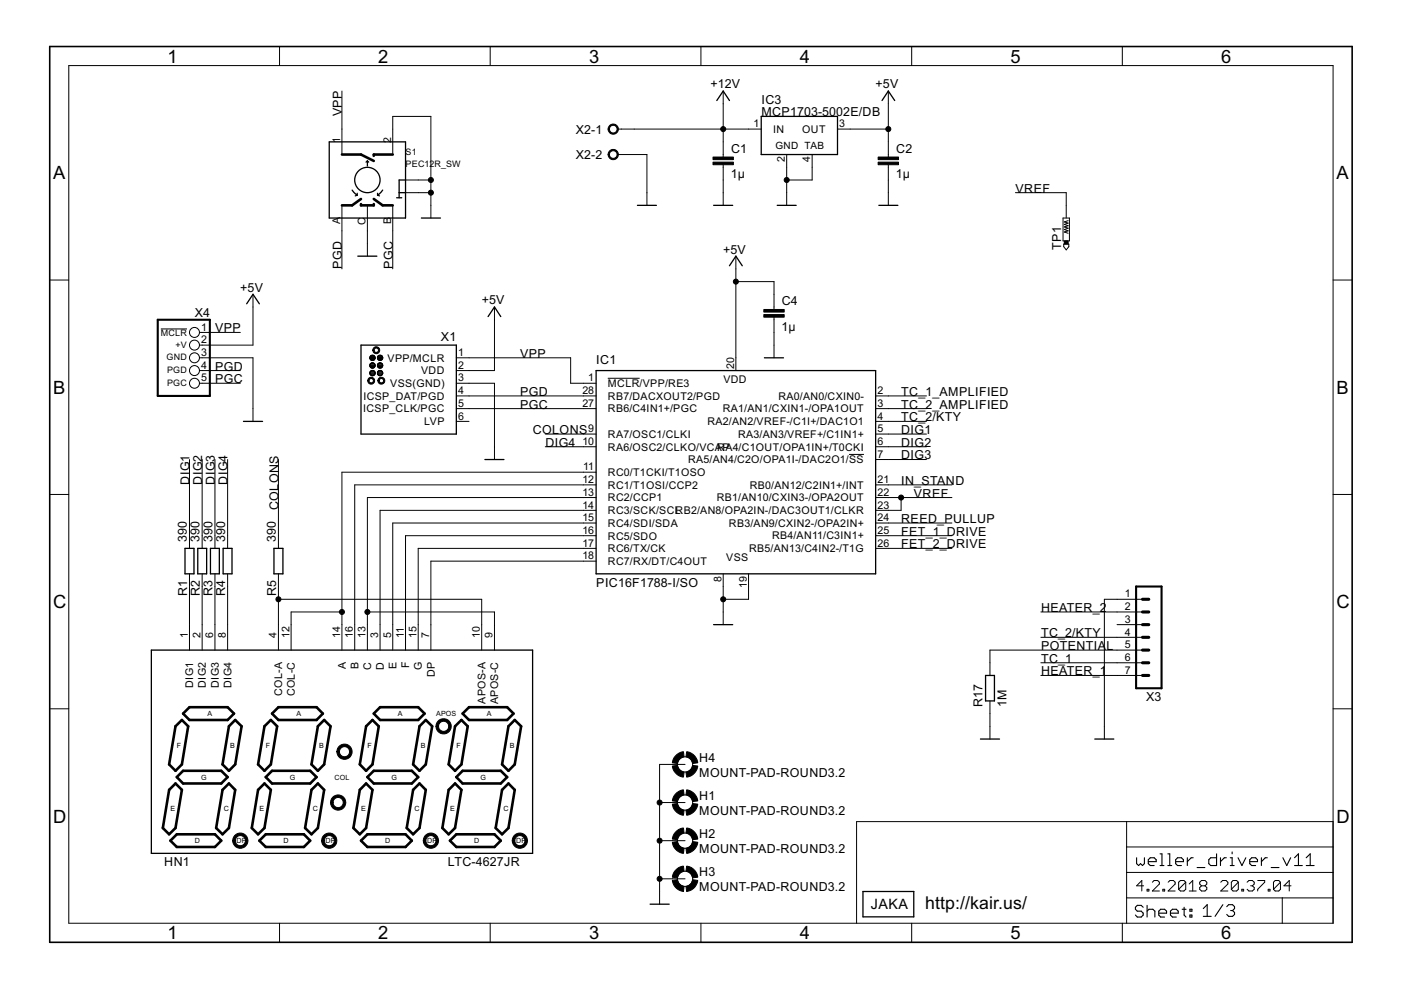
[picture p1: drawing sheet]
<svg xmlns="http://www.w3.org/2000/svg" width="297mm" height="210mm" viewBox="0 0 297 210" stroke-linecap="round" stroke-linejoin="round" font-family="sans-serif">
<g fill="#000" stroke="#000" stroke-width=".21">
<path d="M14.6 13.9v181.8zM59.3 9.9v4zM103.9 9.9v4zM148.6 9.9v4zM193.3 9.9v4zM238 9.9v4zM14.6 13.9h268zM72.5 27.4v5.4zM72.5 19.3v8.1zM83.3 27.4v5.4zM83.3 24.7v2.7zM83.3 24.7h8.1z"/>
<path d="M86 38.2h2.7zM88.7 38.2h2.7zM91.4 24.7v13.5zM131 27.4h.8zM131 32.8h.8zM131.8 27.4h2.7zM131.8 32.8h2.7zM134.5 27.4h18.8zM134.5 32.8h2.7zM153.3 32.8v.5zM153.3 34.9v.6zM153.3 30.1v2.7z"/>
<path d="M153.3 35.5v2.7zM153.3 19.3v2.7zM153.3 38.2v2.7zM153.3 27.4h5.4zM153.3 27.4v2.7zM153.3 22v5.4zM158.7 27.4h2.7zM166.8 32.8v2.7zM166.8 35.5v2.7zM166.8 38.2v2.7zM166.8 38.2h5.4zM172.2 32.8v2.7z"/>
<path d="M172.2 35.5v2.7zM177.6 27.4h2.7zM180.3 27.4h8zM188.3 32.8v.5zM188.3 34.9v.6zM188.3 30.1v2.7zM188.3 35.5v2.7zM188.3 19.3v2.7zM188.3 38.2v2.7zM188.3 27.4v2.7zM188.3 22v5.4zM10.5 59.4h4.1z"/>
<path d="M72.5 43.5v5.4zM72.5 48.9v8.1zM77.9 43.5v5.4zM77.9 51.6v2.7zM77.9 48.9v2.7zM83.3 43.5v5.4zM83.3 48.9v8.1zM86 40.9h2.7zM91.4 43.5v2.7zM91.4 40.9v2.6zM88.7 40.9h2.7zM91.4 38.2v2.7z"/>
<path d="M137.2 40.9v2.6zM137.2 32.8v8.1zM153.3 40.9v2.6zM156 54.3v2.7zM156 57v2.7zM156 59.7v16.2zM156 59.7h8.1zM166.8 40.9v2.6zM188.3 40.9v2.6zM225.4 46.2v4.9zM225.5 51.8v.5zM225.5 52.3l.6 .7z"/>
<path d="M225.7 49.2l.8-.3zM225.7 48.7l.8-.3zM225.7 48.1l.8-.2zM225.7 47.6l.8-.3zM225.7 47.1l.8-.3zM226.1 43.5v2.7zM226.6 52.3l-.5 .7zM226.1 40.9v2.6zM215.3 40.9h10.8zM225.7 49.2l.8 .3zM225.7 48.7l.8 .2zM225.7 48.1l.8 .3z"/>
<path d="M225.7 47.6l.8 .3zM225.7 47.1l.8 .2zM225.5 51.8h1.1zM226.6 51.8v.5zM225.4 51.1h1.3zM226.7 46.2v4.9zM225.4 46.2h1.3zM282.6 59.4h4.1zM34.1 69.7h5.5zM42.3 73.2h.6zM42.3 70.5h.6zM42.3 75.9h.6z"/>
<path d="M42.3 78.6h.6zM42.9 78.6h8zM42.9 70.5h8zM42.9 75.9h10.7zM42.9 73.2h10.7zM53.6 62.4v2.7zM53.6 75.9v10.7zM53.6 65.1v8.1zM96.8 75.9h2.6zM96.8 78.6h2.6zM99.4 78.6h5.4zM104.8 65.1v2.7z"/>
<path d="M104.8 67.8v10.8zM99.4 75.9h21.6zM156 75.9v2.7zM164.1 65.1v.5zM164.1 67.2v.6zM164.1 62.4v2.7zM164.1 67.8v2.7zM164.1 73.2v2.7zM164.1 70.5v2.7zM164.1 59.7v2.7zM42.3 81.3h.6zM42.9 81.3h8z"/>
<path d="M53.6 86.6v2.7zM96.8 81.3h2.6zM96.8 83.9h2.6zM96.8 86.6h2.6zM96.8 89.3h2.6zM99.4 83.9h24.3zM99.4 86.6h24.3zM99.4 81.3h5.4zM104.8 94.7v2.7zM104.8 81.3v13.4zM121 75.9v5.4zM123.7 86.6h2.7z"/>
<path d="M123.7 83.9h2.7zM123.7 81.3h2.7zM123.7 92h2.7zM123.7 94.7h2.7zM115.6 94.7h8.1zM115.6 92h8.1zM121 81.3h2.7zM128.9 80.2h6.7zM180 96.4h3.2zM185.7 83.9h2.6zM185.7 86.6h2.6zM185.7 89.3h2.6z"/>
<path d="M185.7 92h2.6zM185.7 94.7h2.6zM185.7 97.4h2.6zM188.3 92h8.1zM188.3 94.7h8.1zM188.3 97.4h8.1zM188.3 89.3h8.1zM188.3 86.6h8.1zM188.3 83.9h8.1zM10.5 104.8h4.1zM40.2 113.6v2.7zM40.2 97.4v16.2z"/>
<path d="M42.9 113.6v2.7zM42.9 97.4v16.2zM45.6 113.6v2.7zM45.6 97.4v16.2zM48.3 113.6v2.7zM48.3 97.4v16.2zM59 113.6v2.7zM59 97.4v16.2zM72.5 100.1h51.2zM75.2 102.8h48.5zM77.9 105.5h45.8zM80.6 108.2h43.1z"/>
<path d="M83.3 110.9h40.4zM86 113.6h37.7zM88.7 116.3h35zM91.4 119h32.3zM123.7 119h2.7zM123.7 100.1h2.7zM123.7 102.8h2.7zM123.7 105.5h2.7zM123.7 108.2h2.7zM123.7 110.9h2.7zM123.7 113.6h2.7zM123.7 116.3h2.7z"/>
<path d="M185.7 102.8h2.6zM185.7 105.5h2.6zM185.7 108.2h2.6zM185.7 110.9h2.6zM185.7 113.6h2.6zM185.7 116.3h2.6zM188.3 105.5h2.8zM188.3 110.9h13.5zM188.3 113.6h13.5zM188.3 116.3h13.5zM188.3 102.8h13.5zM191.1 105.5v2.7z"/>
<path d="M188.3 108.2h2.8zM191.1 105.5h10.7zM282.6 104.8h4.1zM40.2 132.4v5.4zM40.2 121.7v2.7zM40.2 124.4v8zM42.9 132.4v5.4zM42.9 121.7v2.7zM42.9 124.4v8zM45.6 132.4v5.4zM45.6 121.7v2.7zM45.6 124.4v8z"/>
<path d="M48.3 132.4v5.4zM48.3 121.7v2.7zM48.3 124.4v8zM59 132.4v5.4zM59 121.7v2.7zM59 124.4v2.7zM59 127.1v5.3zM59 127.1h43.1zM61.7 132.4v5.4zM61.7 129.8v2.6zM61.7 129.8h10.8zM72.5 132.4v5.4z"/>
<path d="M72.5 129.8v2.6zM72.5 100.1v29.7zM75.2 132.4v5.4zM75.2 102.8v29.6zM77.9 132.4v5.4zM77.9 129.8v2.6zM77.9 129.8h26.9zM77.9 105.5v24.3zM80.6 132.4v5.4zM80.6 108.2v24.2zM83.3 132.4v5.4zM83.3 110.9v21.5z"/>
<path d="M86 132.4v5.4zM86 113.6v18.8zM88.7 132.4v5.4zM88.7 116.3v16.1zM91.4 132.4v5.4zM91.4 119v13.4zM102.1 132.4v5.4zM102.1 127.1v5.3zM104.8 132.4v5.4zM104.8 129.8v2.6zM153.3 121.7v2.7zM153.3 129.8v2.6z"/>
<path d="M153.3 127.1h5.4zM153.3 124.4v2.7zM153.3 127.1v2.7zM158.7 121.7v2.7zM158.7 124.4v2.7zM234.1 127.1v26.9zM236.8 127.1h5.4zM236.8 129.8h5.4zM236.8 132.4h5.4zM236.8 135.1h5.4zM236.8 137.8h5.4zM234.1 127.1h2.7z"/>
<path d="M220.7 135.1h16.1zM220.7 129.8h16.1zM209.9 137.8h26.9zM10.5 150.3h4.1zM209.9 148.6v2.7zM209.9 140.5v2.7zM209.9 154v2.7zM209.9 151.3v2.7zM209.9 137.8v2.7zM234.1 154v2.7zM236.8 140.5h5.4zM236.8 143.2h5.4z"/>
<path d="M220.7 140.5h16.1zM220.7 143.2h16.1zM282.6 150.3h4.1zM139.8 178.2v8.1zM139.8 170.2v8zM139.8 162.1v8.1zM142.6 170.2h2.6zM142.6 178.2h2.6zM142.6 162.1h2.6zM139.8 178.2h2.8zM139.8 170.2h2.8zM139.8 162.1h2.8z"/>
<path d="M181.6 174.2h57.3zM238.9 174.2h43.7zM238.9 179.6h43.7zM238.9 174.2v5.4zM282.6 174.2v5.4zM14.6 195.7h268zM59.3 195.7v4.1zM103.9 195.7v4.1zM139.8 189v2.7zM139.8 186.3v2.7zM142.6 186.3h2.6zM139.8 186.3h2.8z"/>
<path d="M148.6 195.7v4.1zM181.6 174.2v21.5zM193.3 195.7v4.1zM238 195.7v4.1zM238.9 190.4v5.3zM238.9 185v5.4zM238.9 185h43.7zM238.9 179.6v5.4zM241 187.8h1.5zM242.1 186.7v2.2zM242.1 186.7l-1.1 1.1zM243.2 188.6v.3z"/>
<path d="M243.2 188.6h.4zM243.6 188.6v.3zM243.2 188.9h.4zM244.3 188.9l1.5-1.5zM244.7 186.7l-.4 .3zM244.7 186.7h.7zM244.3 188.9h1.5zM245.8 187v.4zM245.4 186.7l.4 .3zM246.5 188.6v.3zM246.5 188.6h.4zM246.9 188.6v.3z"/>
<path d="M246.5 188.9h.4zM249.2 187.4l-1.5 1.5zM247.7 187l.4-.3zM248.1 186.7h.7zM247.7 188.9h1.5zM249.2 187v.4zM248.8 186.7l.4 .3zM249.9 187v1.6zM249.9 187l.4-.3zM249.9 188.6l1.5-1.6zM250.3 186.7h.7zM249.9 188.6l.4 .3z"/>
<path d="M251 186.7l.4 .3zM250.3 188.9h.7zM251.4 187v1.6zM251 188.9l.4-.3zM252.1 187.4l.8-.7zM252.1 188.9h1.5zM252.9 186.7v2.2zM254.4 187l.3-.3zM254.4 188.2v.4zM254.4 188.2l.3-.4zM254.4 187v.4zM254.7 186.7h.8z"/>
<path d="M254.4 188.6l.3 .3zM254.4 187.4l.3 .4zM254.7 187.8h.8zM255.5 186.7l.4 .3zM255.5 187.8l.4 .4zM254.7 188.9h.8zM255.9 187v.4zM255.9 187.4l-.4 .4zM255.9 188.2v.4zM255.5 188.9l.4-.3zM258.8 188.9l1.5-1.5zM258.8 187l.4-.3z"/>
<path d="M259.2 186.7h.7zM258.8 188.9h1.5zM260.3 187v.4zM259.9 186.7l.4 .3zM261.1 187v1.6zM261.1 187l.3-.3zM262.6 187l-1.5 1.6zM261.4 186.7h.8zM261.1 188.6l.3 .3zM262.2 186.7l.4 .3zM261.4 188.9h.8zM262.6 187v1.6z"/>
<path d="M262.6 188.6l-.4 .3zM263.3 188.6v.3zM263.3 188.6h.4zM263.7 188.6v.3zM263.3 188.9h.4zM264.4 187l.4-.3zM264.8 186.7h.7zM264.4 188.6l.4 .3zM265.5 186.7l.4 .3zM265.2 187.8h.3zM265.5 187.8l.4 .4zM264.8 188.9h.7z"/>
<path d="M265.9 187v.4zM265.9 187.4l-.4 .4zM265.9 188.2v.4zM265.5 188.9l.4-.3zM266.7 186.7h1.4zM266.7 188.6v.3zM268.1 186.7v.3zM268.1 187l-1.4 1.6zM268.9 188.6v.3zM268.9 188.6h.4zM269.3 188.6v.3zM268.9 188.9h.4z"/>
<path d="M270 187v1.6zM270 187l.4-.3zM271.5 187l-1.5 1.6zM270.4 186.7h.7zM270 188.6l.4 .3zM271.1 186.7l.4 .3zM270.4 188.9h.7zM271.5 187v1.6zM271.5 188.6l-.4 .3zM271.9 190.4v5.3zM271.9 190.4h10.7zM238.9 190.4h33z"/>
<path d="M272.2 187.8h1.5zM273.3 186.7v2.2zM272.2 187.8l1.1-1.1zM282.6 190.4v5.3zM282.6 185v5.4zM282.6 179.6v5.4zM282.6 13.9v181.8z"/>
<path d="M129.3 26.6a1.09 1.09 0 0 1 1.7 .3 1.09 1.09 0 0 1-.7 1.6 1.09 1.09 0 0 1-1.4-1.1h.3a.82 .82 0 0 1 1.1-.8 .82 .82 0 0 1 .3 1.3 .82 .82 0 0 1-1.4-.3v-.2h-.3z" fill-rule="evenodd"/>
<path d="M129.3 31.9a1.09 1.09 0 0 1 1.7 .4 1.09 1.09 0 0 1-.7 1.5 1.09 1.09 0 0 1-1.4-1h.3a.82 .82 0 0 1 1.1-.8 .82 .82 0 0 1 .3 1.3 .82 .82 0 0 1-1.4-.3v-.2h-.3z" fill-rule="evenodd"/>
<path d="M79.2 73.8a.74 .74 0 0 1 1.2 .1 .74 .74 0 0 1-.4 1.1 .74 .74 0 0 1-1-.7h.3a.47 .47 0 0 1 .7-.4 .47 .47 0 0 1 .1 .7 .47 .47 0 0 1-.8-.2v-.1h-.3z" fill-rule="evenodd"/>
<path d="M78.1 80.2a.74 .74 0 0 1 1.2 .1 .74 .74 0 0 1-.4 1.1 .74 .74 0 0 1-.9-.7h.2a.47 .47 0 0 1 .7-.4 .47 .47 0 0 1 .1 .8 .47 .47 0 0 1-.7-.2l-.1-.2h-.2z" fill-rule="evenodd"/>
<path d="M80.3 80.2a.74 .74 0 0 1 1.2 .1 .74 .74 0 0 1-.4 1.1 .74 .74 0 0 1-1-.7h.3a.47 .47 0 0 1 .7-.4 .47 .47 0 0 1 .1 .8 .47 .47 0 0 1-.8-.2v-.2h-.3z" fill-rule="evenodd"/>
<path d="M71.8 158.3a1.62 1.62 0 0 1 2.6 .2 1.62 1.62 0 0 1-.9 2.5 1.62 1.62 0 0 1-2.1-1.6h.6a1.08 1.08 0 0 1 1.5-.9 1.08 1.08 0 0 1 .2 1.8 1.08 1.08 0 0 1-1.7-.7v-.2h-.6z" fill-rule="evenodd"/>
<path d="M92.8 152.9a1.62 1.62 0 0 1 2.6 .2 1.62 1.62 0 0 1-.9 2.5 1.62 1.62 0 0 1-2.1-1.6h.6a1.08 1.08 0 0 1 1.6-.9 1.08 1.08 0 0 1 .1 1.8 1.08 1.08 0 0 1-1.7-.6v-.3h-.6z" fill-rule="evenodd"/>
<path d="M49.7 177.2a1.61 1.61 0 0 1 2.6 .2 1.61 1.61 0 0 1-.9 2.4 1.61 1.61 0 0 1-2.1-1.6h.6a1.08 1.08 0 0 1 1.5-1 1.08 1.08 0 0 1 .3 1.8 1.08 1.08 0 0 1-1.8-.5v-.3h-.6z" fill-rule="evenodd"/>
<path d="M68.6 177.2a1.61 1.61 0 0 1 2.6 .2 1.61 1.61 0 0 1-.9 2.4 1.61 1.61 0 0 1-2.1-1.6h.5a1.08 1.08 0 0 1 1.5-1 1.08 1.08 0 0 1 .3 1.8 1.08 1.08 0 0 1-1.7-.5l-.1-.3h-.5l.2-.7z" fill-rule="evenodd"/>
<path d="M70.5 169.1a1.61 1.61 0 0 1 2.6 .2 1.61 1.61 0 0 1-.9 2.4 1.61 1.61 0 0 1-2.1-1.5h.5a1.08 1.08 0 0 1 1.5-1.1 1.08 1.08 0 0 1 .3 1.8 1.08 1.08 0 0 1-1.7-.5l-.1-.2h-.5z" fill-rule="evenodd"/>
<path d="M90.1 177.2a1.61 1.61 0 0 1 2.6 .2 1.61 1.61 0 0 1-.9 2.4 1.61 1.61 0 0 1-2.1-1.6h.6a1.08 1.08 0 0 1 1.5-1 1.08 1.08 0 0 1 .3 1.8 1.08 1.08 0 0 1-1.8-.5v-.3h-.6z" fill-rule="evenodd"/>
<path d="M109 177.2a1.61 1.61 0 0 1 2.6 .2 1.61 1.61 0 0 1-.9 2.4 1.61 1.61 0 0 1-2.1-1.6h.5a1.08 1.08 0 0 1 1.5-1 1.08 1.08 0 0 1 .3 1.8 1.08 1.08 0 0 1-1.7-.5l-.1-.3h-.5z" fill-rule="evenodd"/>
<path d="M142.6 170.5l1-.1 .1 .3a1.61 1.61 0 0 0 1.3 1.1l-.1 1a2.68 2.68 0 0 1-2.3-2.3z" fill-rule="evenodd"/>
<path d="M142.6 178.6l1-.2 .5 1 .9 .5-.1 1a2.68 2.68 0 0 1-2.3-2.3z" fill-rule="evenodd"/>
<path d="M142.6 162.4l1-.1 .1 .3a1.61 1.61 0 0 0 1.3 1.1l-.1 1.1a2.68 2.68 0 0 1-2.3-2.4z" fill-rule="evenodd"/>
<path d="M143.2 168.4l.6-.6 1.1-.3 .1 1-.3 .1a1.61 1.61 0 0 0-1.1 1.3l-1-.1 .1-.6z" fill-rule="evenodd"/>
<path d="M143.2 176.5l.6-.6 1.1-.3 .1 1-.3 .1a1.61 1.61 0 0 0-1.1 1.3l-1-.1 .1-.7z" fill-rule="evenodd"/>
<path d="M143.2 160.3l.6-.6 1.1-.3 .1 1.1-.9 .4-.5 1-1-.2 .1-.6z" fill-rule="evenodd"/>
<path d="M145.4 171.8l1-.5 .5-.9 1 .1a2.68 2.68 0 0 1-2.3 2.3z" fill-rule="evenodd"/>
<path d="M145.4 179.9a1.63 1.63 0 0 0 1.5-1.5l1 .2a2.68 2.68 0 0 1-2.3 2.3z" fill-rule="evenodd"/>
<path d="M145.4 163.7l1-.5 .5-.9 1 .1a2.68 2.68 0 0 1-2.3 2.4z" fill-rule="evenodd"/>
<path d="M145.6 167.5a2.68 2.68 0 0 1 2.3 2.3l-1 .1-.5-.9-1-.5z" fill-rule="evenodd"/>
<path d="M145.6 175.6a2.68 2.68 0 0 1 2.3 2.3l-1 .1a1.63 1.63 0 0 0-1.5-1.4z" fill-rule="evenodd"/>
<path d="M145.6 159.4a2.68 2.68 0 0 1 2.3 2.3l-1 .2a1.63 1.63 0 0 0-1.5-1.4z" fill-rule="evenodd"/>
<path d="M142.6 186.7l1-.2 .5 1 .9 .4-.1 1.1a2.68 2.68 0 0 1-2.3-2.3z" fill-rule="evenodd"/>
<path d="M143.2 184.6l.6-.6 1.1-.4 .1 1.1-.3 .1a1.61 1.61 0 0 0-1.1 1.3l-1-.1 .1-.7z" fill-rule="evenodd"/>
<path d="M145.4 187.9a1.63 1.63 0 0 0 1.5-1.4l1 .2a2.68 2.68 0 0 1-2.3 2.3z" fill-rule="evenodd"/>
<path d="M145.6 183.6a2.68 2.68 0 0 1 2.3 2.4l-1 .1a1.63 1.63 0 0 0-1.5-1.4z" fill-rule="evenodd"/>
<circle cx="91.4" cy="38.2" r=".53"/>
<circle cx="153.3" cy="27.4" r=".53"/>
<circle cx="166.8" cy="38.2" r=".53"/>
<circle cx="188.3" cy="27.4" r=".53"/>
<circle cx="91.4" cy="40.9" r=".53"/>
<circle cx="156" cy="59.7" r=".53"/>
<circle cx="191.1" cy="105.5" r=".53"/>
<circle cx="59" cy="127.1" r=".53"/>
<circle cx="72.5" cy="129.8" r=".53"/>
<circle cx="77.9" cy="129.8" r=".53"/>
<circle cx="153.3" cy="127.1" r=".53"/>
<circle cx="139.8" cy="170.2" r=".53"/>
<circle cx="139.8" cy="178.2" r=".53"/>
<circle cx="139.8" cy="186.3" r=".53"/>
</g>
<g fill="#000" stroke="#000" stroke-width=".23">
<path d="M240.7 192.4v.4zM240.7 192.8l.4 .4zM241 181.9v1.2zM241 183.1l.4 .4zM240.7 192.4l.4-.4zM241.1 193.2h.9zM240.7 194l.4 .4zM241.4 183.5l.4-.4zM241.8 183.1l.4 .4zM241.1 192h.9zM242 193.2l.4 .4zM241.1 194.4h.9z"/>
<path d="M242.2 183.5l.4-.4zM242 192l.4 .4zM242.4 193.6v.4zM242.4 194l-.4 .4zM242.6 181.9v1.2zM243.2 192v2.4zM243.6 192.8l-.4 .4zM243.5 182.3v.8zM243.5 182.3l.4-.4zM243.6 192.8h.8zM243.5 183.1l.4 .4zM243.9 181.9h.8z"/>
<path d="M244.4 192.8l.5 .4zM243.9 183.5h.8zM244.7 181.9l.4 .4zM244.9 193.2v1.2zM245.1 182.3v.4zM243.5 182.7h1.6zM245.7 193.2v.8zM245.7 193.2l.4-.4zM246 181h.4zM246 183.5h.8zM245.7 194l.4 .4zM246.1 192.8h.8z"/>
<path d="M246.4 181v2.5zM246.1 194.4h.8zM246.9 192.8l.4 .4zM247.3 193.2v.4zM245.7 193.6h1.6zM247.6 181h.4zM247.6 183.5h.8zM248 181v2.5zM248.2 193.2v.8zM248.2 193.2l.4-.4zM248.2 194l.4 .4zM248.6 192.8h.8z"/>
<path d="M249.3 182.3v.8zM249.7 181.9l-.4 .4zM248.6 194.4h.8zM249.4 192.8l.4 .4zM249.3 183.1l.4 .4zM249.7 181.9h.8zM249.8 193.2v.4zM248.2 193.6h1.6zM249.7 183.5h.8zM250.5 181.9l.4 .4zM250.6 192.8h.9zM250.9 182.3v.4z"/>
<path d="M249.3 182.7h1.6zM251.1 192.4v1.6zM251.1 194l.4 .4zM251.7 181.9v1.6zM251.7 182.7l.9-.8zM252.3 192.8h.4zM252.3 192.8v.4zM252.3 194h.4zM252.3 194v.4zM252.6 181.9h.4zM252.7 192.8v.4zM252.3 193.2h.4z"/>
<path d="M252.7 194v.4zM252.3 194.4h.4zM253.8 183.9h1.7zM255.1 192.6l.8-.8zM255.1 194.3h1.7zM255.9 191.8v2.5zM256.3 182.3v.8zM256.7 181.9l-.4 .4zM256.3 183.1l.4 .4zM256.7 181.9h1.2zM259.3 191.8l-1.7 2.5zM257.9 181v2.5z"/>
<path d="M256.7 183.5h1.2zM258.8 181.9v1.6zM258.8 182.7l.8-.8zM259.6 181.9h.4zM260.5 191.8l-.4 .4zM260.5 191.8h.8zM260.1 193.9l.4 .4zM260.8 181.9h.4zM260.8 183.5h.9zM261.2 181.9v1.6zM261.2 180.6v.4zM261.3 191.8l.4 .4z"/>
<path d="M260.9 193.1h.4zM261.3 193.1l.4 .4zM260.5 194.3h.8zM261.7 192.2v.4zM261.7 192.6l-.4 .5zM261.7 193.5v.4zM261.3 194.3l.4-.4zM262.5 181.9l.8 1.6zM264.1 181.9l-.8 1.6zM265 182.3v.8zM265 182.3l.4-.4zM265 183.1l.4 .4z"/>
<path d="M265.4 181.9h.8zM265.4 183.5h.8zM266.2 181.9l.4 .4zM266.6 182.3v.4zM265 182.7h1.6zM267.4 181.9v1.6zM267.4 182.7l.9-.8zM268.3 181.9h.4zM269.5 183.9h1.7zM272 181.9l.8 1.6zM273.6 181.9l-.8 1.6zM274.5 181.9l.8-.9z"/>
<path d="M274.5 183.5h1.6zM275.3 181v2.5zM276.9 181.9l.9-.9zM276.9 183.5h1.7zM277.8 181v2.5z"/>
</g>
<path d="M10.5 9.9v189.9zM10.5 9.9h276.2zM10.5 199.8h276.2zM286.7 9.9v189.9z" fill="#000" stroke="#000" stroke-width=".34"/>
<g fill="#000" stroke="#000" stroke-width=".28">
<path d="M153.3 19.3l-1.3 2zM188.3 19.3l-1.3 2zM69.8 30.1v16.1zM77.9 34.1v1.1zM77.6 34.4l.3-.3zM77.9 34.1l.3 .3zM84.6 38.2v2.7zM86 30.1v8.1zM69.8 30.1h16.2zM84.6 38.2h1.4zM153.3 19.3l1.4 2zM161.4 24.7h16.2z"/>
<path d="M161.4 24.7v8.1zM177.6 24.7v8.1zM161.4 32.8h16.2zM188.3 19.3l1.4 2zM69.8 46.2h16.2zM75.3 41.5l.4-.1zM75.7 41v.4zM75.9 54.3h4zM80.1 41v.4zM80.1 41.4l.4 .1zM84.6 40.9v1zM84.1 41.9h1.1z"/>
<path d="M86 40.9v5.3zM86 38.2v2.7zM84.6 40.9h1.4zM89.3 46.2h4.1zM135.1 43.5h4.1zM151.3 43.5h4zM156 54.3l-1.3 2zM156 54.3l1.4 2zM164.8 43.5h4zM186.3 43.5h4.1zM53.6 62.4l-1.3 2zM53.6 62.4l1.4 2z"/>
<path d="M76.5 73.2h20.3zM78.4 75.9v.1zM78.4 77.5v.1zM78.4 79.1v.1zM78.4 79.1h1.1zM78.4 75.8v.1zM78.4 76l.1 .1zM78.4 76h1.1zM78.4 75.8h1.1zM78.4 77.4v.1zM78.4 77.6l.1 .1zM78.4 77.4h1.1z"/>
<path d="M78.4 79v.1zM78.4 79.2l.1 .1zM78.5 77.7h1zM78.5 75.6l-.1 .2zM78.5 76.1v.1zM78.5 77.3l-.1 .1zM78.5 77.7v.1zM78.5 78.9l-.1 .1zM78.5 79.3v.1zM78.5 79.3h1zM78.5 78.9h1zM78.5 77.2h.9z"/>
<path d="M78.5 76.2l.1 .1zM78.5 75.5h.9zM78.5 77.2v.1zM78.5 77.8l.1 .1zM78.5 78.8v.1zM78.5 79.4l.1 .1zM78.6 76.2h.8zM78.6 75.4l-.1 .1zM78.6 76.3h.1zM78.6 77.1l-.1 .1zM78.6 77.9l.1 .1zM78.6 77.9h.7z"/>
<path d="M78.6 78.7l-.1 .1zM78.6 79.5l.1 .1zM78.7 79.6h.5zM78.7 78.6h.5zM78.6 75.4h.1zM78.7 76.3l.1 .1zM78.6 77.1l.1-.1zM78.7 78h.1zM78.6 78.7l.1-.1zM78.7 79.6h.1zM78.7 75.4h.1zM78.8 76.4h.2z"/>
<path d="M78.7 77h.1zM78.8 78h.2zM78.8 77h.3zM78.7 78.6h.1zM78.8 79.6l.2 .1zM78.8 75.4l.2-.1zM79 76.4h.1zM78.8 77l.2-.1zM78.8 78.6h.2zM79 79.7l.1-.1zM79 75.3l.1 .1zM79.1 76.4l.1-.1z"/>
<path d="M79 76.9l.1 .1zM79.1 78h.1zM79.1 79.6h.1zM79.1 75.4h.1zM79.2 76.3h.1zM79.1 77h.1zM79.2 78l.1-.1zM79.1 78.6h.1zM79.2 79.6l.1-.1zM79.2 75.4h.1zM79.3 76.3l.1-.1zM79.2 77l.1 .1z"/>
<path d="M79.3 77.9l.1-.1zM79.2 78.6l.1 .1zM79.3 79.5l.1-.1zM79.3 75.4l.1 .1zM79.5 76.1l-.1 .1zM79.3 77.1l.1 .1zM79.5 77.7l-.1 .1zM79.3 78.7l.1 .1zM79.5 79.3l-.1 .1zM79.5 76v.1zM79.4 77.2l.1 .1zM79.5 77.6v.1z"/>
<path d="M79.4 78.8l.1 .1zM79.5 79.2v.1zM79.5 75.6v.2zM79.5 75.9v.1zM79.5 77.4v.1zM79.5 77.3v.1zM79.5 79v.1zM79.5 78.9v.1zM79.5 79.1v.1zM80.1 75.9v.1zM80.1 76v.1zM80.1 75.8h1z"/>
<path d="M80.1 77.4v.1zM80.1 77.6v.1zM80.1 77.4h1zM80.1 79v.1zM80.1 79.1v.1zM80.1 79.2v.1zM80.1 79.1h1zM80.1 76h1zM80.1 75.6v.2zM80.1 76.1l.1 .1zM80.1 77.3v.1zM80.1 77.7l.1 .1z"/>
<path d="M80.1 77.7h1zM80.1 78.9v.1zM80.1 79.3l.1 .1zM80.1 79.3h1zM80.1 78.9h1zM80.1 77.2h.9zM80.2 76.2v.1zM80.2 75.5h.8zM80.2 77.2l-.1 .1zM80.2 77.8v.1zM80.2 78.8l-.1 .1zM80.2 79.4v.1z"/>
<path d="M80.2 76.2h.8zM80.2 75.4v.1zM80.2 76.3h.1zM80.2 77.1v.1zM80.2 77.9l.1 .1zM80.2 78.7v.1zM80.2 79.5l.1 .1zM80.3 77.9h.6zM80.3 79.6h.5zM80.3 78.6h.5zM80.2 75.4h.1zM80.3 76.3l.2 .1z"/>
<path d="M80.2 77.1l.1-.1zM80.3 78h.2zM80.2 78.7l.1-.1zM80.3 79.6h.2zM80.5 77h.2zM80.3 75.4h.2zM80.5 76.4h.1zM80.3 77h.2zM80.3 78.6h.2zM80.5 79.6l.1 .1zM80.5 75.4l.1-.1zM80.6 76.4h.1z"/>
<path d="M80.5 77l.1-.1zM80.6 78h.1zM80.6 79.7l.1-.1zM80.6 75.3l.1 .1zM80.7 76.4l.1-.1zM80.6 76.9l.1 .1zM80.7 78h.1zM80.6 78.6h.1zM80.7 79.6h.1zM80.7 75.4h.1zM80.8 76.3h.1zM80.7 77h.1z"/>
<path d="M80.8 78l.1-.1zM80.7 78.6h.1zM80.8 79.6l.1-.1zM80.8 75.4h.1zM80.9 76.3l.1-.1zM80.8 77l.1 .1zM80.9 77.9l.1-.1zM80.8 78.6l.1 .1zM80.9 79.5l.1-.1zM80.9 75.4l.1 .1zM81.1 76.1l-.1 .1zM80.9 77.1l.1 .1z"/>
<path d="M81.1 77.7l-.1 .1zM80.9 78.7l.1 .1zM81.1 79.3l-.1 .1zM81.1 76v.1zM81 77.2l.1 .1zM81.1 77.6v.1zM81 78.8l.1 .1zM81.1 79.2v.1zM81.1 75.6v.2zM81.1 75.9v.1zM81.1 77.3v.1zM81.1 77.5v.1z"/>
<path d="M81.1 78.9v.1zM81.1 79.1v.1zM81.1 75.8v.1zM81.1 77.4v.1zM81.1 79v.1zM96.8 73.2v18.8zM104.8 65.1l-1.3 2zM104.8 65.1l1.4 2zM126.4 78.6h59.3zM162.1 75.9h4zM185.7 78.6v43.1zM51.6 89.3h4.1z"/>
<path d="M76.5 73.2v18.8zM76.5 92h20.3zM102.8 97.4h4zM39.2 116.3v5.4zM39.2 116.3h1.9zM41.9 116.3v5.4zM41.9 116.3h1.9zM44.6 116.3v5.4zM44.6 116.3h1.9zM47.3 116.3v5.4zM47.3 116.3h1.9zM58.1 116.3v5.4z"/>
<path d="M58.1 116.3h1.9zM41.1 116.3v5.4zM39.2 121.7h1.9zM43.8 116.3v5.4zM41.9 121.7h1.9zM46.5 116.3v5.4zM44.6 121.7h1.9zM49.2 116.3v5.4zM47.3 121.7h1.9zM60 116.3v5.4zM58.1 121.7h1.9zM112.9 137.8v43.1z"/>
<path d="M32.1 137.8h80.8zM126.4 78.6v43.1zM151.3 132.4h4zM126.4 121.7h59.3zM207.9 156.7h4zM209 143.2v5.4zM210.8 143.2v5.4zM209 143.2h1.8zM209 148.6h1.8zM232.1 156.7h4.1zM32.1 137.8v43.1zM32.1 180.9h80.8z"/>
<path d="M137.8 191.7h4.1zM183 189v5.4zM183 194.4h10.7zM193.7 189v5.4zM183 189h10.7z"/>
</g>
<g fill="#000" stroke="#000" stroke-width=".55">
<path d="M72.5 32.8h4zM76.5 32.8l2.7 1.3zM79.2 32.8v.2zM79.2 32.8h4.1zM72.5 43.5h2.2zM74.7 43.5l1.8-1.3zM76.5 43.5h2.7zM76.5 43.3v.2zM79.2 43.3v.2zM79.2 42.2l1.9 1.3zM81.1 43.5h2.2zM37.2 154l-1.3 8.1z"/>
<path d="M38.6 152.7l1.3 1.3zM37.2 154l1.4-1.3zM40.2 149.9l-1.4 1.4zM38.8 151.3l1.4 1.4zM40.2 149.9h8.1zM48.3 149.9l1.3 1.4zM40.2 152.7h8.1zM48.5 154l-1.3 8.1zM48.3 152.7l1.3-1.4zM49.9 152.7l1.3 1.3zM49.9 152.7l-1.4 1.3zM56.1 154l-1.4 8.1z"/>
<path d="M57.4 152.7l1.4 1.3zM56.1 154l1.3-1.3zM57.7 151.3l1.3-1.4zM57.7 151.3l1.3 1.4zM59 149.9h8.1zM67.1 149.9l1.4 1.4zM59 152.7h8.1zM67.4 154l-1.4 8.1zM68.5 151.3l-1.4 1.4zM68.7 152.7l1.4 1.3zM68.7 152.7l-1.3 1.3zM77.6 154l-1.3 8.1z"/>
<path d="M79 152.7l1.3 1.3zM77.6 154l1.4-1.3zM80.6 149.9l-1.4 1.4zM79.2 151.3l1.4 1.4zM80.6 149.9h8.1zM88.7 149.9l1.3 1.4zM80.6 152.7h8.1zM88.9 154l-1.3 8.1zM90 151.3l-1.3 1.4zM90.3 152.7l1.3 1.3zM90.3 152.7l-1.4 1.3zM96.5 154l-1.4 8.1z"/>
<path d="M97.8 152.7l1.4 1.3zM96.5 154l1.3-1.3zM98.1 151.3l1.3-1.4zM98.1 151.3l1.3 1.4zM99.4 149.9h8.1zM107.5 149.9l1.4 1.4zM99.4 152.7h8.1zM107.8 154l-1.4 8.1zM108.9 151.3l-1.4 1.4zM109.1 152.7l1.4 1.3zM109.1 152.7l-1.3 1.3zM34.5 175.6l1.4 1.3z"/>
<path d="M35.9 162.1l1.3 1.3zM35.9 167.5l-1.4 8.1zM35.9 176.9l1.3-1.3zM36.1 178.2l1.4-1.3zM36.1 178.2l1.4 1.4zM37.2 163.4l1.4-1.3zM37.2 166.1l1.4 1.4zM37.2 166.1l-1.3 1.4zM38.6 167.5l-1.4 8.1zM37.5 164.8l1.3-1.4zM37.5 164.8l1.3 1.3zM37.5 179.6h8.1z"/>
<path d="M39.9 154l-1.3 8.1zM38.8 166.1h8.1zM45.6 179.6l1.3-1.4zM37.5 176.9h8.1zM45.8 175.6l1.4 1.3zM46.9 166.1l1.4-1.3zM38.8 163.4h8.1zM45.6 176.9l1.3 1.3zM47.2 162.1l1.3 1.3zM47.2 167.5l-1.4 8.1zM47.2 176.9l1.3-1.3zM46.9 163.4l1.4 1.4z"/>
<path d="M49.9 162.1l-1.4 1.3zM48.5 166.1l1.4 1.4zM48.5 166.1l-1.3 1.4zM49.9 167.5l-1.4 8.1zM51.2 154l-1.3 8.1zM53.4 175.6l1.3 1.3zM54.7 162.1l1.4 1.3zM54.7 167.5l-1.3 8.1zM54.7 176.9l1.4-1.3zM55 178.2l1.3-1.3zM55 178.2l1.3 1.4zM56.1 163.4l1.3-1.3z"/>
<path d="M56.1 166.1l1.3 1.4zM56.1 166.1l-1.4 1.4zM57.4 167.5l-1.3 8.1zM57.7 163.4l-1.4 1.4zM56.3 164.8l1.4 1.3zM56.3 179.6h8.1zM58.8 154l-1.4 8.1zM57.7 166.1h8.1zM64.4 179.6l1.4-1.4zM56.3 176.9h8.1zM64.7 175.6l1.3 1.3zM65.8 166.1l1.3-1.3z"/>
<path d="M57.7 163.4h8.1zM64.4 176.9l1.4 1.3zM66 162.1l1.4 1.3zM66 167.5l-1.3 8.1zM66 176.9l1.4-1.3zM65.8 163.4l1.3 1.4zM68.7 162.1l-1.3 1.3zM67.4 166.1l1.3 1.4zM67.4 166.1l-1.4 1.4zM68.7 167.5l-1.3 8.1zM70.1 154l-1.4 8.1zM74.9 175.6l1.4 1.3z"/>
<path d="M76.3 162.1l1.3 1.3zM76.3 167.5l-1.4 8.1zM76.3 176.9l1.3-1.3zM77.9 176.9l-1.4 1.3zM76.5 178.2l1.4 1.4zM77.6 163.4l1.4-1.3zM77.6 166.1l1.4 1.4zM77.6 166.1l-1.3 1.4zM79 167.5l-1.4 8.1zM77.9 164.8l1.3-1.4zM77.9 164.8l1.3 1.3zM77.9 179.6h8.1z"/>
<path d="M80.3 154l-1.3 8.1zM79.2 166.1h8.1zM86 179.6l1.3-1.4zM77.9 176.9h8.1zM86.2 175.6l1.4 1.3zM87.3 166.1l1.4-1.3zM79.2 163.4h8.1zM86 176.9l1.3 1.3zM87.6 162.1l1.3 1.3zM87.6 167.5l-1.4 8.1zM87.6 176.9l1.3-1.3zM87.3 163.4l1.4 1.4z"/>
<path d="M90.3 162.1l-1.4 1.3zM88.9 166.1l1.4 1.4zM88.9 166.1l-1.3 1.4zM90.3 167.5l-1.4 8.1zM91.6 154l-1.3 8.1zM93.8 175.6l1.3 1.3zM95.1 162.1l1.4 1.3zM95.1 167.5l-1.3 8.1zM95.1 176.9l1.4-1.3zM95.4 178.2l1.4-1.3zM95.4 178.2l1.4 1.4zM96.5 163.4l1.3-1.3z"/>
<path d="M96.5 166.1l1.3 1.4zM96.5 166.1l-1.4 1.4zM97.8 167.5l-1.3 8.1zM98.1 163.4l-1.3 1.4zM96.8 164.8l1.3 1.3zM96.8 179.6h8zM99.2 154l-1.4 8.1zM98.1 166.1h8.1zM104.8 179.6l1.4-1.4zM96.8 176.9h8zM105.1 175.6l1.3 1.3zM106.2 166.1l1.3-1.3z"/>
<path d="M98.1 163.4h8.1zM104.8 176.9l1.4 1.3zM106.4 162.1l1.4 1.3zM106.4 167.5l-1.3 8.1zM106.4 176.9l1.4-1.3zM106.2 163.4l1.3 1.4zM109.1 162.1l-1.3 1.3zM107.8 166.1l1.3 1.4zM107.8 166.1l-1.4 1.4zM109.1 167.5l-1.3 8.1zM110.5 154l-1.4 8.1z"/>
</g>
<g fill="none" stroke="#000" stroke-width=".21">
<circle cx="41.2" cy="78.6" r="1.06"/>
<circle cx="41.2" cy="75.9" r="1.06"/>
<circle cx="41.2" cy="73.2" r="1.06"/>
<circle cx="41.2" cy="70.5" r="1.06"/>
<circle cx="41.2" cy="81.3" r="1.06"/>
<circle cx="145.2" cy="162.1" r="1.61"/>
<circle cx="145.2" cy="170.2" r="1.61"/>
<circle cx="145.2" cy="178.2" r="1.61"/>
<circle cx="145.2" cy="186.3" r="1.61"/>
</g>
<g fill="none" stroke="#000" stroke-width=".28">
<path d="M74.7 40.3l1 1.1M81.1 40.3l-1 1.1"/>
<circle cx="77.9" cy="38.2" r="2.69"/>
</g>
<path d="M151.2 34.4h4.3v.5h-4.3zM151.2 33.3h4.3v.5h-4.3zM186.2 34.4h4.3v.5h-4.3zM186.2 33.3h4.3v.5h-4.3zM225.7 51.1h.8v.7h-.8zM161.9 66.7h4.4v.5h-4.4zM161.9 65.6h4.4v.6h-4.4z" fill="#000" stroke="#000" stroke-width=".21"/>
<path d="M33.4 67.8v16.1zM33.4 67.8h11.1zM33.4 83.9h11.1zM44.5 67.8v16.1zM240.9 124.4h5.4zM240.9 124.4v21.5zM246.3 124.4v21.5zM240.9 145.9h5.4z" fill="#000" stroke="#000" stroke-width=".44"/>
<path d="M242.2 132.4h1.4zM242.2 129.8h1.4zM242.2 127.1h1.4zM242.2 137.8h1.4zM242.2 135.1h1.4zM242.2 143.2h1.4zM242.2 140.5h1.4z" fill="#000" stroke="#000" stroke-width=".66"/>
<g font-size="4.3">
<text x="35.5" y="13.3">1</text>
<text x="80.2" y="13.3">2</text>
<text x="124.9" y="13.3">3</text>
<text x="169.6" y="13.3">4</text>
<text x="214.2" y="13.3">5</text>
<text x="258.9" y="13.3">6</text>
<text x="11.2" y="38">A</text>
<text x="283.3" y="38">A</text>
<text x="11.2" y="83.5">B</text>
<text x="283.3" y="83.5">B</text>
<text x="11.2" y="128.9">C</text>
<text x="283.3" y="128.9">C</text>
<text x="11.2" y="174.4">D</text>
<text x="283.3" y="174.4">D</text>
<text x="35.5" y="199.2">1</text>
<text x="80.2" y="199.2">2</text>
<text x="124.9" y="199.2">3</text>
<text x="169.6" y="199.2">4</text>
<text x="214.2" y="199.2">5</text>
<text x="258.9" y="199.2">6</text>
</g>
<text font-size="4.2" x="196.2" y="192.8">http://kair.us/</text>
<text font-size="3.4" x="184.6" y="192.8">JAKA</text>
<g font-size="2.9">
<text x="150.6" y="18.8">+12V</text>
<text x="161.5" y="22">IC3</text>
<text x="185.7" y="18.8">+5V</text>
<text x="72.5" y="24.6" transform="rotate(-90 72.5 24.6)">VPP</text>
<text x="122.1" y="28.3">X2-1</text>
<text x="161.5" y="24.7">MCP1703-5002E/DB</text>
<text x="122.1" y="33.7">X2-2</text>
<text x="155" y="32.4">C1</text>
<text x="190" y="32.4">C2</text>
<text x="154.9" y="37.7">1µ</text>
<text x="190" y="37.7">1µ</text>
<text x="215.3" y="40.8">VREF</text>
<text x="153.3" y="53.8">+5V</text>
<text x="225" y="52.9" transform="rotate(-90 225 52.9)">TP1</text>
<text x="72.5" y="57" transform="rotate(-90 72.5 57)">PGD</text>
<text x="83.3" y="57" transform="rotate(-90 83.3 57)">PGC</text>
<text x="51" y="61.9">+5V</text>
<text x="102.1" y="64.6">+5V</text>
<text x="165.8" y="64.7">C4</text>
<text x="41.3" y="67.1">X4</text>
<text x="45.6" y="70.5">VPP</text>
<text x="165.7" y="70.1">1µ</text>
<text x="93.5" y="72.4">X1</text>
<text x="110.3" y="75.9">VPP</text>
<text x="126.4" y="77.2">IC1</text>
<text x="45.6" y="78.6">PGD</text>
<text x="45.6" y="81.3">PGC</text>
<text x="110.3" y="84">PGD</text>
<text x="191.1" y="84">TC_1_AMPLIFIED</text>
<text x="110.3" y="86.6">PGC</text>
<text x="191.1" y="89.3">TC_2/KTY</text>
<text x="191.1" y="86.6">TC_2_AMPLIFIED</text>
<text x="113" y="92">COLONS</text>
<text x="115.7" y="94.7">DIG4</text>
<text x="191.1" y="92">DIG1</text>
<text x="191.1" y="94.7">DIG2</text>
<text x="191.1" y="97.4">DIG3</text>
<text x="40.2" y="102.8" transform="rotate(-90 40.2 102.8)">DIG1</text>
<text x="42.9" y="102.8" transform="rotate(-90 42.9 102.8)">DIG2</text>
<text x="45.6" y="102.8" transform="rotate(-90 45.6 102.8)">DIG3</text>
<text x="48.3" y="102.8" transform="rotate(-90 48.3 102.8)">DIG4</text>
<text x="191.1" y="102.8">IN_STAND</text>
<text x="193.8" y="105.5">VREF</text>
<text x="59" y="108.2" transform="rotate(-90 59 108.2)">COLONS</text>
<text x="191.1" y="110.9">REED_PULLUP</text>
<text x="191.1" y="113.6">FET_1_DRIVE</text>
<text x="39.6" y="114.9" transform="rotate(-90 39.6 114.9)">390</text>
<text x="42.3" y="114.9" transform="rotate(-90 42.3 114.9)">390</text>
<text x="45" y="114.9" transform="rotate(-90 45 114.9)">390</text>
<text x="47.7" y="114.9" transform="rotate(-90 47.7 114.9)">390</text>
<text x="58.5" y="114.9" transform="rotate(-90 58.5 114.9)">390</text>
<text x="191.1" y="116.3">FET_2_DRIVE</text>
<text x="126.4" y="124.4">PIC16F1788-I/SO</text>
<text x="39.7" y="126.5" transform="rotate(-90 39.7 126.5)">R1</text>
<text x="42.4" y="126.5" transform="rotate(-90 42.4 126.5)">R2</text>
<text x="45.1" y="126.5" transform="rotate(-90 45.1 126.5)">R3</text>
<text x="47.7" y="126.5" transform="rotate(-90 47.7 126.5)">R4</text>
<text x="58.5" y="126.5" transform="rotate(-90 58.5 126.5)">R5</text>
<text x="220.7" y="129.7">HEATER_2</text>
<text x="220.7" y="135.1">TC_2/KTY</text>
<text x="220.7" y="137.8">POTENTIA</text>
<text x="234.6" y="137.8">L</text>
<text x="220.7" y="140.5">TC_1</text>
<text x="220.7" y="143.2">HEATER_1</text>
<text x="208.3" y="149.9" transform="rotate(-90 208.3 149.9)">R17</text>
<text x="213.4" y="150" transform="rotate(-90 213.4 150)">1M</text>
<text x="243" y="148.6">X3</text>
<text x="148.3" y="161.5">H4</text>
<text x="148.3" y="164.7">MOUNT-PAD-ROUND3.2</text>
<text x="148.3" y="172.8">MOUNT-PAD-ROUND3.2</text>
<text x="148.3" y="169.5">H1</text>
<text x="148.3" y="177.6">H2</text>
<text x="34.8" y="183.6">HN1</text>
<text x="95" y="183.6">LTC-4627JR</text>
<text x="148.3" y="180.9">MOUNT-PAD-ROUND3.2</text>
<text x="148.3" y="185.7">H3</text>
<text x="148.3" y="188.9">MOUNT-PAD-ROUND3.2</text>
</g>
<g font-size="2.5">
<text x="159.8" y="27">1</text>
<text x="163.9" y="28.2">IN</text>
<text x="170.1" y="28.2">OUT</text>
<text x="177.9" y="27">3</text>
<text x="72.1" y="30.3" transform="rotate(-90 72.1 30.3)">1</text>
<text x="82.9" y="30.3" transform="rotate(-90 82.9 30.3)">2</text>
<text x="166.4" y="34.4" transform="rotate(-90 166.4 34.4)">2</text>
<text x="171.8" y="34.4" transform="rotate(-90 171.8 34.4)">4</text>
<text x="72.1" y="47.6" transform="rotate(-90 72.1 47.6)">A</text>
<text x="77.5" y="47.7" transform="rotate(-90 77.5 47.7)">C</text>
<text x="82.9" y="47.6" transform="rotate(-90 82.9 47.6)">B</text>
<text x="42.7" y="70.1">1</text>
<text x="42.7" y="72.8">2</text>
<text x="42.7" y="75.5">3</text>
<text x="82.2" y="76.7">VPP/MCLR</text>
<text x="97.1" y="75.5">1</text>
<text x="42.7" y="80.9">5</text>
<text x="42.7" y="78.2">4</text>
<text x="82.8" y="82.1">VSS(GND)</text>
<text x="89.3" y="79.4">VDD</text>
<text x="97.1" y="78.2">2</text>
<text x="97.1" y="80.9">3</text>
<text x="97.1" y="83.6">4</text>
<text x="123.5" y="83.6">28</text>
<text x="124.7" y="80.9">1</text>
<text x="128.9" y="82.1">MCLR/VPP/RE3</text>
<text x="153.4" y="81.3">VDD</text>
<text x="155.6" y="78.2" transform="rotate(-90 155.6 78.2)">20</text>
<text x="186" y="83.6">2</text>
<text x="77" y="87.5">ICSP_CLK/PGC</text>
<text x="77" y="84.8">ICSP_DAT/PGD</text>
<text x="97.1" y="86.3">5</text>
<text x="97.1" y="89">6</text>
<text x="123.5" y="86.3">27</text>
<text x="128.9" y="87.5">RB6/C4IN1+/PGC</text>
<text x="128.9" y="84.8">RB7/DACXOUT2/PGD</text>
<text x="153.3" y="87.4">RA1/AN1/CXIN1-/OPA1OUT</text>
<text x="165.1" y="84.8">RA0/AN0/CXIN0-</text>
<text x="186" y="86.3">3</text>
<text x="186" y="89">4</text>
<text x="90" y="90.1">LVP</text>
<text x="123.5" y="94.3">10</text>
<text x="124.7" y="91.7">9</text>
<text x="128.9" y="92.8">RA7/OSC1/CLKI</text>
<text x="128.9" y="95.5">RA6/OSC2/CLKO/VCARPA4/C1OUT/OPA1IN+/T0CKI</text>
<text x="150" y="90.1">RA2/AN2/VREF-/C1I+/DAC1O1</text>
<text x="156.5" y="92.8">RA3/AN3/VREF+/C1IN1+</text>
<text x="186" y="91.7">5</text>
<text x="186" y="94.3">6</text>
<text x="123.6" y="99.7">11</text>
<text x="128.9" y="100.9">RC0/T1CKI/T1OSO</text>
<text x="145.9" y="98.2">RA5/AN4/C2O/OPA1I-/DAC2O1/SS</text>
<text x="186" y="97">7</text>
<text x="123.5" y="102.4">12</text>
<text x="123.5" y="105.1">13</text>
<text x="123.5" y="107.8">14</text>
<text x="128.9" y="103.6">RC1/T1OSI/CCP2</text>
<text x="128.9" y="106.3">RC2/CCP1</text>
<text x="152" y="106.3">RB1/AN10/CXIN3-/OPA2OUT</text>
<text x="159" y="103.6">RB0/AN12/C2IN1+/INT</text>
<text x="186" y="102.4">21</text>
<text x="186" y="105.1">22</text>
<text x="186" y="107.8">23</text>
<text x="123.5" y="110.5">15</text>
<text x="123.5" y="113.2">16</text>
<text x="128.9" y="109">RC3/SCK/SCLRB2/AN8/OPA2IN-/DAC3OUT1/CLKR</text>
<text x="128.9" y="111.7">RC4/SDI/SDA</text>
<text x="154.6" y="111.7">RB3/AN9/CXIN2-/OPA2IN+</text>
<text x="186" y="110.5">24</text>
<text x="186" y="113.2">25</text>
<text x="123.5" y="118.6">18</text>
<text x="123.5" y="115.9">17</text>
<text x="128.9" y="119.8">RC7/RX/DT/C4OUT</text>
<text x="128.9" y="114.4">RC5/SDO</text>
<text x="128.9" y="117.1">RC6/TX/CK</text>
<text x="154" y="119">VSS</text>
<text x="158.9" y="117.1">RB5/AN13/C4IN2-/T1G</text>
<text x="163.7" y="114.4">RB4/AN11/C3IN1+</text>
<text x="186" y="115.9">26</text>
<text x="152.9" y="123.3" transform="rotate(-90 152.9 123.3)">8</text>
<text x="158.3" y="124.6" transform="rotate(-90 158.3 124.6)">19</text>
<text x="238.5" y="126.7">1</text>
<text x="238.5" y="129.4">2</text>
<text x="39.8" y="135.4" transform="rotate(-90 39.8 135.4)">1</text>
<text x="42.5" y="135.4" transform="rotate(-90 42.5 135.4)">2</text>
<text x="45.2" y="135.4" transform="rotate(-90 45.2 135.4)">6</text>
<text x="47.9" y="135.4" transform="rotate(-90 47.9 135.4)">8</text>
<text x="58.7" y="135.4" transform="rotate(-90 58.7 135.4)">4</text>
<text x="61.4" y="135.4" transform="rotate(-90 61.4 135.4)">12</text>
<text x="72.1" y="135.4" transform="rotate(-90 72.1 135.4)">14</text>
<text x="74.8" y="135.4" transform="rotate(-90 74.8 135.4)">16</text>
<text x="77.5" y="135.4" transform="rotate(-90 77.5 135.4)">13</text>
<text x="80.2" y="135.4" transform="rotate(-90 80.2 135.4)">3</text>
<text x="82.9" y="135.4" transform="rotate(-90 82.9 135.4)">5</text>
<text x="85.6" y="135.4" transform="rotate(-90 85.6 135.4)">11</text>
<text x="88.3" y="135.4" transform="rotate(-90 88.3 135.4)">15</text>
<text x="91" y="135.4" transform="rotate(-90 91 135.4)">7</text>
<text x="101.8" y="135.4" transform="rotate(-90 101.8 135.4)">10</text>
<text x="104.5" y="135.4" transform="rotate(-90 104.5 135.4)">9</text>
<text x="238.5" y="132.1">3</text>
<text x="238.5" y="134.8">4</text>
<text x="238.5" y="137.5">5</text>
<text x="73.3" y="141.9" transform="rotate(-90 73.3 141.9)">A</text>
<text x="76" y="141.9" transform="rotate(-90 76 141.9)">B</text>
<text x="78.7" y="142" transform="rotate(-90 78.7 142)">C</text>
<text x="81.4" y="142" transform="rotate(-90 81.4 142)">D</text>
<text x="84.1" y="141.9" transform="rotate(-90 84.1 141.9)">E</text>
<text x="86.8" y="141.7" transform="rotate(-90 86.8 141.7)">F</text>
<text x="89.5" y="142.1" transform="rotate(-90 89.5 142.1)">G</text>
<text x="92.2" y="143.6" transform="rotate(-90 92.2 143.6)">DP</text>
<text x="238.5" y="140.1">6</text>
<text x="238.5" y="142.8">7</text>
<text x="41" y="145.8" transform="rotate(-90 41 145.8)">DIG1</text>
<text x="43.7" y="145.8" transform="rotate(-90 43.7 145.8)">DIG2</text>
<text x="46.4" y="145.8" transform="rotate(-90 46.4 145.8)">DIG3</text>
<text x="49.1" y="145.8" transform="rotate(-90 49.1 145.8)">DIG4</text>
<text x="59.8" y="147.5" transform="rotate(-90 59.8 147.5)">COL-A</text>
<text x="62.5" y="147.7" transform="rotate(-90 62.5 147.7)">COL-C</text>
<text x="102.9" y="149.2" transform="rotate(-90 102.9 149.2)">APOS-A</text>
<text x="105.6" y="149.3" transform="rotate(-90 105.6 149.3)">APOS-C</text>
</g>
<text font-size="2.4" x="164.4" y="31.7">GND TAB</text>
<g font-size="2.1">
<text x="86" y="35.5">PEC12R_SW</text>
<text x="86" y="32.8">S1</text>
<text x="34.1" y="71.3">MCLR</text>
<text x="35.3" y="76.4">GND</text>
<text x="37.2" y="73.7">+V</text>
<text x="35.4" y="79.1">PGD</text>
<text x="35.4" y="81.8">PGC</text>
</g>
<g font-size="1.7">
<text x="44" y="151.8">A</text>
<text x="62.8" y="151.8">A</text>
<text x="84.4" y="151.8">A</text>
<text x="92.5" y="151.8">APOS</text>
<text x="103.2" y="151.8">A</text>
<text x="37.5" y="158.6">F</text>
<text x="48.8" y="158.6">B</text>
<text x="56.4" y="158.6">F</text>
<text x="67.7" y="158.6">B</text>
<text x="77.9" y="158.6">F</text>
<text x="89.2" y="158.6">B</text>
<text x="96.8" y="158.6">F</text>
<text x="108.1" y="158.6">B</text>
<text x="42.6" y="165.3">G</text>
<text x="61.5" y="165.3">G</text>
<text x="70.9" y="165.3">COL</text>
<text x="83" y="165.3">G</text>
<text x="101.9" y="165.3">G</text>
<text x="36.2" y="172">E</text>
<text x="47.5" y="172">C</text>
<text x="55" y="172">E</text>
<text x="66.3" y="172">C</text>
<text x="76.6" y="172">E</text>
<text x="87.9" y="172">C</text>
<text x="95.4" y="172">E</text>
<text x="106.7" y="172">C</text>
<text x="41.3" y="178.8">D</text>
<text x="50.2" y="178.8">DP</text>
<text x="60.1" y="178.8">D</text>
<text x="69" y="178.8">DP</text>
<text x="81.7" y="178.8">D</text>
<text x="90.6" y="178.8">DP</text>
<text x="100.5" y="178.8">D</text>
<text x="109.4" y="178.8">DP</text>
</g>
</svg>
